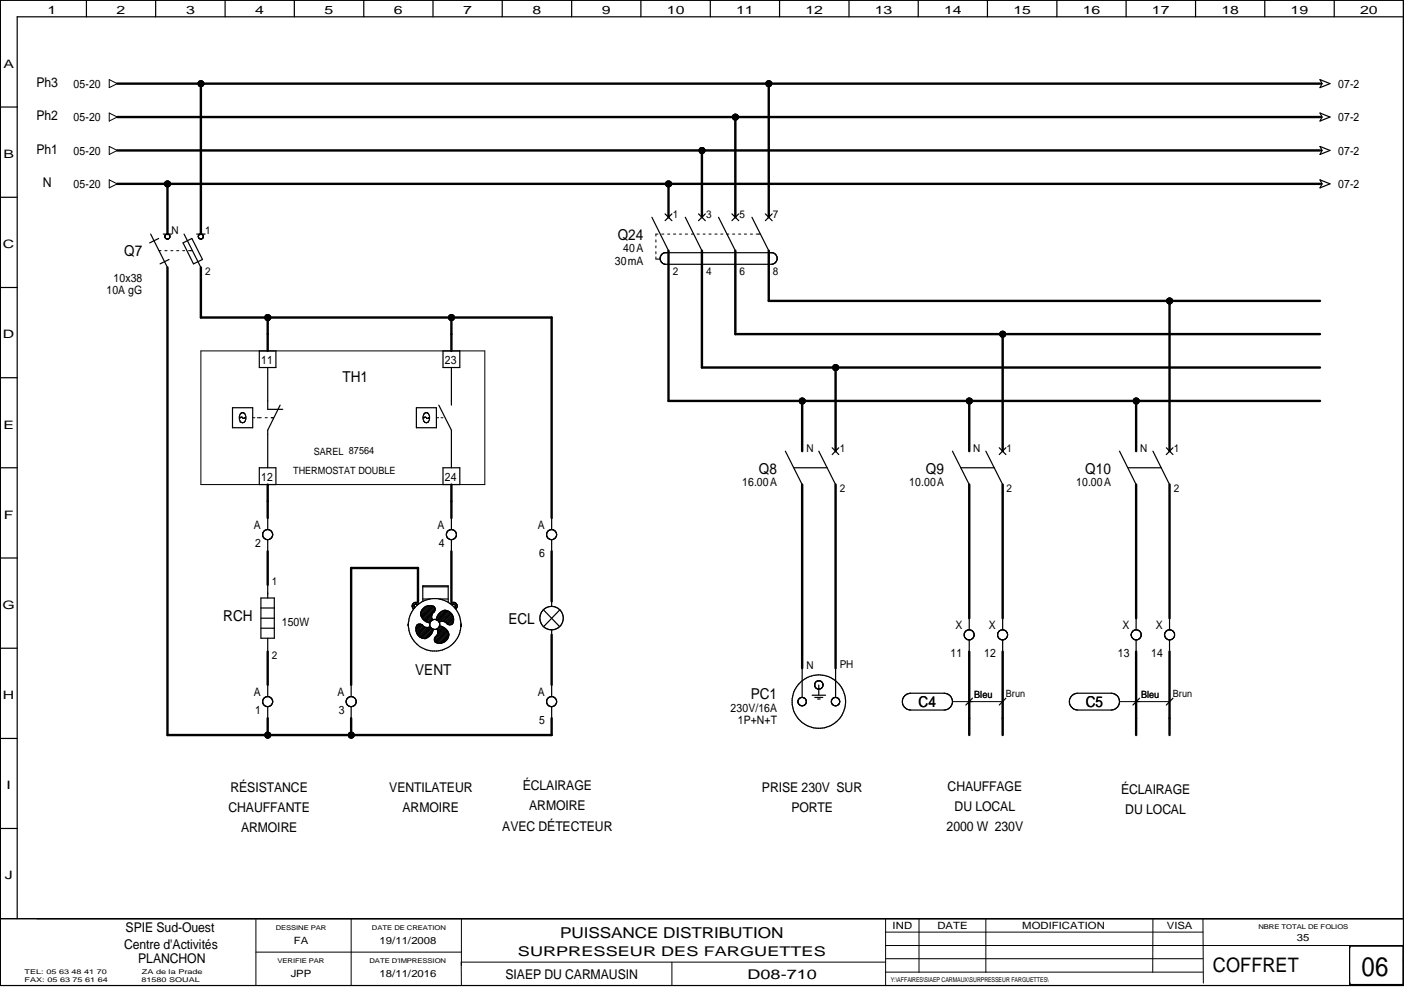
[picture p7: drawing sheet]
<svg xmlns="http://www.w3.org/2000/svg" width="297mm" height="210mm" viewBox="0 0 297 210" stroke-linecap="round" stroke-linejoin="round" font-family="sans-serif">
<g fill="none" stroke="#000" stroke-width=".21">
<path d="M23.1 16.8l1.7 .9-1.7 .8zM23.1 23.9l1.7 .9-1.7 .8zM23.1 31l1.7 .8-1.7 .9zM23.1 38.1l1.7 .8-1.7 .9zM33.7 53h.4M34.9 53h.4M36.1 53h.5M37.4 53h.4M38.6 53h.5M39.9 53h.8M138.8 54.4v.4h.9M138.8 50.8v.4"/>
<path d="M138.8 52v.5M138.8 53.3v.4M139.2 49.5h-.4v.5M140 49.5h.5M141.3 49.5h.4M142.5 49.5h.5M143.8 49.5h.4M145 49.5h.5M146.3 49.5h.4M147.5 49.5h.5M148.8 49.5h.4M150 49.5h.4"/>
<path d="M151.3 49.5h.4M152.5 49.5h.4M153.8 49.5h.4M155 49.5h.4M156.2 49.5h.5M157.5 49.5h.4M158.7 49.5h.5M160 49.5h.9M42.5 74.3h60.1v28.2h-60.1zM50.8 89.1h.1M50.8 88.5l.1-.2h.3l.2 .2M50.8 89.1l.4 .4 .6-.3"/>
<path d="M50.8 89.2h.1M50.9 88.3h.1M50.9 87.5l-.3 .6 .2 1M50.9 87.5h.1M51 89.3h.1M51.4 88.5h.1M51.6 87.4l-.4-.1-.3 .2M51.6 87.4h.1M51.6 87.4l.1 .1M51.7 87.5l.3 .6v.6l-.2 .5M51.7 87.5h.1M51.8 89.2h.1"/>
<path d="M51.9 88.3h.1M51.9 88.3l-.2 .2h-.3M51.9 88.3l-.1 .1M53.5 88.4h.4M54.4 88.4h.9M56.1 88.4h.5M57.4 88.4h.5M89.7 88.3h.1M89.8 87.5h.1M89.8 87.5l-.3 .5v.6a.68 .68 0 0 0 .4 .7 .68 .68 0 0 0 .8-.1M89.8 87.5l.5-.2 .4 .3 .2 1.1-.2 .5M90 87.4h.1"/>
<path d="M90 89.4h.1M90.2 88.4h.1M90.5 89.4h-.1M90.6 88.4h.1M90.7 89.2h-.1M90.7 88.3h.1M90.7 88.3l-.2 .2-.4-.2h-.3l-.1 .2M92.3 88.4h.5M93.3 88.4h.4M201.5 148.5h10.6M236.9 148.5h10.5M54.1 194.4v14.1"/>
<path d="M74.3 194.4v14.1M97.6 194.4v9.9M187.4 194.4v14.1M187.4 197.2h67.1M194.4 194.4v11.3M208.6 194.4v11.3M243.9 194.4v11.3M254.5 194.4l.1 13.6M.1 208.5v-14.1h296.8v14.1M54.1 201.5h43.5M97.6 203.6v4.9M97.6 203.6h89.8"/>
<path d="M142.2 203.6v4.9M187.4 200.1h109.5M187.4 202.9h67.1M187.4 205.7h67.1"/>
</g>
<g fill="none" stroke="#000" stroke-width=".25">
<path d="M.1 0h296.8v208.5h-296.8zM18.3 0v3.6M32.9 0v3.6M47.6 0v3.6M62.3 0v3.6M77 0v3.6M91.6 0v3.6M106.3 0v3.6M120.9 0v3.6M135.6 0v3.6M150.3 0v3.6M164.9 0v3.6"/>
<path d="M179.6 0v3.6M194.3 0v3.6M208.9 0v3.6M223.6 0v3.6M238.2 0v3.6M252.9 0v3.6M267.6 0v3.6M279.3 16.8l2.1 .9-2.1 .8 .4-.8zM279.3 17.7h.4M282.3 0v3.6M296.9 3.6h-293.3v190.8M.1 22.6h3.5"/>
<path d="M279.3 23.9l2.1 .9-2.1 .8 .4-.8zM279.3 24.8h.4M279.3 31l2.1 .8-2.1 .9 .4-.9zM279.3 31.8h.4M279.3 38.1l2.1 .8-2.1 .9 .4-.9zM279.3 38.9h.4M.1 41.7h3.5M31.9 49.5l3.5 7.1M33.6 50.5l-1.9 .9M34.5 49.5h1.8M35 50.3h.1M35 49.7h.1"/>
<path d="M35.1 50.5h.1M35.3 49.5l-.4 .3v.4l.3 .3h.4l.3-.1M35.3 50.5v.1M35.5 50.5v.1M35.6 49.5l.1 .1M35.7 49.6h.1M35.7 49.6l.2 .1M35.8 54.9l-1.9 .9M35.9 49.7h.1M35.9 50.3v.1M35.9 49.7v.6M35.9 49.8v.1"/>
<path d="M35.9 50.2v.1M38.7 51.4l1.9-.9 2.2 4.4-1.9 .9zM38.9 49.5l3.6 7.1M41.6 49.5h1.8M42.1 50.4h.1M42.3 49.5l-.4 .5 .2 .4M42.4 50.5v.1M42.6 50.5v.1M42.7 49.5v.1M42.7 49.6h.1M42.8 49.6l.1 .1M42.9 49.7l.1 .1"/>
<path d="M42.9 49.7v.7M43 50.3l-.3 .2-.6-.1M137.9 46l3.5 7M140.2 53.7l.4-.2h22.8l.5 .2a1.18 1.18 0 0 1 .1 1.8l-.6 .4h-22.7l-.7-.4a1.19 1.19 0 0 1 .2-1.8zM140.7 45.3l1.5 1.4M140.8 53.5h.2M141.4 53h.1M142.2 45.3l-1.5 1.4M145 46l3.5 7M147.8 45.3l1.4 1.4M148.5 53h.1M149.2 45.3l-1.4 1.4"/>
<path d="M152 46l3.6 7M154.9 45.3l1.4 1.4M155.6 53h.1M156.3 45.3l-1.4 1.4M159.1 46l3.5 7M161.9 45.3l1.5 1.4M162.6 53h.1M163.1 53.5h.2M163.4 45.3l-1.5 1.4M.1 60.8h3.5M.1 79.9h3.5M54.9 74.3h3.5v3.5h-3.5z"/>
<path d="M56.6 77.8v8.8h3.2M93.7 74.3h3.6v3.5h-3.6zM95.5 77.8v7.9M.1 99h3.5M49.2 86.3h4.3v4.2h-4.3zM54.9 99h3.5v3.5h-3.5zM59.3 85.7l-2.7 5.3v8M88.1 86.3h4.2v4.2h-4.2zM92.8 85.7l2.7 5.3v8M93.7 99h3.6v3.5h-3.6zM166.2 95.5l3.5 7M167.9 99h7.1"/>
<path d="M173.2 95.5l3.6 7M176.1 94.7l1.4 1.5M177.5 94.7l-1.4 1.5M201.5 95.5l3.6 7M203.3 99h7.1M208.6 95.5l3.5 7M211.4 94.7l1.4 1.5M212.8 94.7l-1.4 1.5M236.9 95.5l3.5 7M238.6 99h7.1M243.9 95.5l3.5 7M246.8 94.7l1.4 1.5"/>
<path d="M248.2 94.7l-1.4 1.5M.1 118.1h3.5M55.6 112.7v.1M55.6 113.5l.1 .1M56.3 112.1h.1M56.6 109.6v2.5M56.6 114.2v2.5M57.6 112.7v.1M57.7 113.3a1.07 1.07 0 0 0-.9-1.2h-.6l-.4 .3-.2 .5v.6M57.7 113.4l-.4 .5-.4 .3-.6-.1-.6-.5M57.7 113.3v.1M94.4 113.3l.1 .1"/>
<path d="M94.5 113.5v.1M95.1 112.1h.1M95.3 112.1h.1M95.5 109.6v2.5M95.5 114.2v2.5M96.4 112.6h.1M115.7 113.5v.1M116.3 112.1h.1M116.5 112.1h.1M116.7 109.6v2.5M116.7 114.2v2.5M.1 137.2h3.5"/>
<path d="M55.2 126.5h2.8v8.5h-2.8zM55.2 128.7h2.8M55.2 130.8h2.8M55.2 132.9h2.8M56.6 125.5h.1M56.6 123.7v2.8M56.6 135v2.9M86.4 132.1v.2M87.2 128.5h.1M87.6 128.4v.1M87.7 127.5h.1M87.7 127.9h.1"/>
<path d="M87.8 127.8h.1M88.2 127.8h.1M88.3 127.5h.1M88.3 127.9h.1M88.3 128a.45 .45 0 0 0-.7 0v.4l.2 .2M88.5 132.1l-.4 .4M88.6 132.1l-.3 .1a1.55 1.55 0 0 0 0 1.9l.5 .7M88.6 132.1h.4M88.6 127.8l-.3-.3h-.5a.84 .84 0 0 0-.3 1.4M88.8 132.1l-.8 .7M88.8 134.8l.4 .2M89 130.1l.6 1 .6 .5 .8 .2"/>
<path d="M89 132.1l-1 1M89 132.1l.2 .1M89.2 132.2l.2 .2M89.2 132.2l-1.2 1.1M89.3 132.2l-1.3 1.4M89.4 132.4l.5 .3M89.4 132.4l-1.3 1.4M89.4 127.3v-3.3h5.4v3.4M89.4 124.2h5.4M89.4 126.7h1.6M89.6 132.5l-1.5 1.4M89.7 132.6l-1.5 1.5"/>
<path d="M89.9 128.5a1.82 1.82 0 0 0-.9 1.6M89.9 132.7l-1.6 1.6M89.9 132.7l.4 .1M90.1 132.8l-1.7 1.6M90.3 132.8l-1.7 1.7M90.4 128.2l-1.3 1.3M90.4 134.9l-.5 .2-.7-.1M90.6 132.8l-1.9 1.9M90.7 128.1l-1.7 1.8M91 132.6l-2.2 2.2M91 132.5h.1M91 128.1l-2 2"/>
<path d="M91 132.6l-.7 .2M91.1 132.8l-2.1 2.1M91.2 128.1l-2.1 2.2M91.2 132.9l-2 2.1M91.3 130.5l-1 1.1M91.4 133l-2.1 2M91.4 134l-1 .9M91.4 130.3l-1.3 1.2M91.4 130.8l-1 .9M91.4 131l.1 .2M91.4 128.2l-2.3 2.3M91.4 130.9l-.8 .8"/>
<path d="M91.5 129.9l-1.5 1.5M91.5 129.9l-.2 .5 .1 .6M91.5 131.1l-.7 .7M91.5 131.2l-.3 .2-.3 .5 .2 .8 .4 .4M91.5 131.2a.96 .96 0 0 1 1.2 .2M91.5 133.1h1M91.5 133.1l-2 2M91.6 133.6l-1.6 1.5M91.6 128.3l-2.4 2.3M91.6 133.1l-.4 1.1-.8 .7M91.6 133.2l-1.9 1.9M91.8 128.3l-2.5 2.5"/>
<path d="M91.9 129.5l-.4 .4M91.9 129.5h.1M91.9 128.4l.1 .2M91.9 135.2v.4M91.9 128.4a2.03 2.03 0 0 0-1.9 0l-.7 .7M91.9 128.4l-2.5 2.5M91.9 135.6l.2 .3 .7 .2M92 128.6v.5l-.1 .4M92 128.6l-2.5 2.5M92 129.1l-2.2 2.2M92 128.8l-2.3 2.4M92.3 134.6l-.4 .6"/>
<path d="M92.3 131v.2M92.4 134.5l-.1 .1M92.5 131.2h.1M92.5 133.1l.1 .9M92.6 134l-.2 .5M92.7 132.9l-.2 .2M92.7 131.4l.1 .1M92.8 131.5l.1 .2M92.9 132.5l1.2 .4M92.9 131.7l.1 .8-.5 .6M93 126.7h1.8M93.3 132.5l-.8 .8"/>
<path d="M93.5 129.3l-.9 1M93.5 132.6l-.9 .9M93.6 136l-.8 .1M93.7 132.7l-1.1 1M93.8 131.5l.5 .2 .4 .4M93.8 131.5l-.9 .2M93.8 132.8l-1.2 1.2M93.9 129.2l-1.5 1.5M94 132.8l-1.5 1.6M94.1 132.9a1.83 1.83 0 0 1 .9 1.4M94.1 133l-2.2 2.2M94.2 129.2l-1.9 1.8"/>
<path d="M94.3 133.1l-2.4 2.3M94.4 133.2l-2.5 2.4M94.4 129.2l-2 2M94.5 133.3l-2.5 2.5M94.6 129.2l-2 2.1M94.6 129.2a1.9 1.9 0 0 0-2.2 1.6l-.1 .2M94.6 133.5l-2.4 2.4M94.6 135.3l-.4 .4-.6 .3M94.6 129.2l.6 .4M94.7 133.6l-2.4 2.4M94.7 132.1l.8 .1M94.8 129.3l-2.1 2.1"/>
<path d="M94.8 133.8l-2.3 2.3M94.9 133.9l-2.2 2.2M94.9 134.7l-1.3 1.3M95 134.3v.2a1.85 1.85 0 0 1-1 1.3M95 134.2l-2 1.9M95 134.4l-1.7 1.7M95 129.4l-2.2 2.1M95.1 129.5l-2.1 2.1M95.2 129.6l-1.9 1.9M95.2 129.6l.5 .5M95.3 127.8l.4-.3h.6l.3 .3M95.4 129.7l-1.8 1.8"/>
<path d="M95.5 129.8l-1.7 1.7M95.6 128v-.1a.45 .45 0 0 1 .7 .1v.4l-.1 .2M95.6 130l-1.5 1.6M95.7 130.1l-1.5 1.5M95.7 130.1l.2 .6M95.7 127.8h.1M95.8 130.3l-1.4 1.4M95.8 130.5l-1.3 1.4M95.8 131.7l-.3 .5M95.9 130.7l-1.3 1.3M95.9 130.7a1.37 1.37 0 0 1-.4 1.5M95.9 131.4l-.7 .8"/>
<path d="M96 130.9l-1.3 1.2M96 131.1l-1 1.1M96.3 128.2h.1M96.6 127.8l.1 .4-.1 .4M96.6 127.8h.1M96.6 128.7l-.2 .2M96.6 128.6v.1M97.5 132.3h.1M97.5 132.1v.2M115 129l3.4 3.6M115 129a2.47 2.47 0 0 0-.1 3.5 2.47 2.47 0 0 0 3.5 .1M115 129a2.39 2.39 0 0 1 3.4 0"/>
<path d="M116.7 127.3v1M116.7 133.3v1M118.4 129a2.42 2.42 0 0 1 0 3.6M118.4 129l-3.4 3.6M204 133.9v.1M204 134.7h.1M205.1 130.8v2.5M205.1 135.4v2.5M205.3 133.3h.1M206 133.9v.1M206 134.7h.1M211.1 134.7h.1"/>
<path d="M211.5 135.2h.1M212.1 130.8v2.5M212.1 135.4v2.5M212.3 133.3h.1M213.1 134.7h.1M239.4 134.7h.1M240 135.3h.1M240.4 130.8v2.5M240.4 135.4v2.5M240.6 133.3h.1M241.2 133.7h.1M241.4 133.9v.1"/>
<path d="M241.4 134.7h.1M247.4 130.8v2.5M247.4 135.4v2.5M247.6 133.3h.1M.1 156.3h3.5M55.6 148.1h.1M55.6 148.8h.1M55.8 147.7v.1a.96 .96 0 0 0-.1 1.3l.1 .1M55.8 149.2h.1M55.9 147.7l.5-.3h.5a1.05 1.05 0 0 1 .8 1 1.05 1.05 0 0 1-.7 1l-.5 .1-.6-.3M55.9 147.7h-.1M56.6 144.9v2.5"/>
<path d="M56.6 149.5v2.5M56.9 147.4h.1M57.6 148.8h.1M73.4 148.9v.1M73.9 149.4h.1M74.3 144.9v2.5M74.3 149.5v2.5M116.3 149.4h.1M116.3 149.4h.8M116.7 144.9v2.5M116.7 149.5v2.5M117 147.4h.1"/>
<path d="M117.1 147.5l-.8-.1-.6 .6v.7l.2 .5 .4 .2M117.1 147.5h.1M117.2 147.5a1.02 1.02 0 0 1 .1 1.9h-.1M117.2 149.4h-.1M168.9 148.2h.1M168.9 148.8h.1M169.2 147.7h.1M169.7 141.4v6.2M169.9 147.6h.1M170.5 148.8h.1M170.6 148.3h.1M170.6 148.6h.1"/>
<path d="M171.8 147.1h2.9M172.4 147.6h1.7M173 147.9h.5M173 144.1h.1M173.2 144.9v2.2M173.5 144.1l-.8 .1a.95 .95 0 0 0 .1 1.5l.7 .1M173.5 144.1h.1M173.5 145.8h.1M173.6 144.1l.5 .6-.1 .7-.4 .4M175.9 148.2h.1M176.8 141.4v6.2M177 147.6h.1"/>
<path d="M177.6 148.2h.1M177.6 148.7v.1M191.4 147.2l.4-.3 .7-.2h7.4l1.1 .5a1.95 1.95 0 0 1 .3 2.1l-.1 .1a1.7 1.7 0 0 1-1.3 .8h-7.4a1.87 1.87 0 0 1-1.4-.9l-.2-1.1zM205.7 147.7l-1.4 1.5M212.8 147.7l-1.4 1.5M226.8 147.2l.4-.3 .7-.2h7.3a1.79 1.79 0 0 1 1.6 1.8 1.79 1.79 0 0 1-1.6 1.7h-7.3l-.8-.3a1.92 1.92 0 0 1-.9-1.4l.2-.7zM241.1 147.7l-1.4 1.5M248.2 147.7l-1.4 1.5M.1 175.3h3.5M.1 194.4h296.8M285.5 200.2h11.3v8.1h-11.3zM285.6 200.1v.4"/>
<path d="M285.6 208v.4"/>
<circle cx="42.5" cy="17.7" r=".62"/>
<circle cx="162.7" cy="17.7" r=".62"/>
<circle cx="35.4" cy="38.9" r=".62"/>
<circle cx="141.5" cy="38.9" r=".62"/>
<circle cx="148.5" cy="31.8" r=".62"/>
<circle cx="155.6" cy="24.8" r=".62"/>
<circle cx="56.7" cy="67.2" r=".62"/>
<circle cx="95.5" cy="67.2" r=".62"/>
<circle cx="176.8" cy="77.8" r=".62"/>
<circle cx="212.1" cy="70.7" r=".62"/>
<circle cx="247.5" cy="63.7" r=".62"/>
<circle cx="169.7" cy="84.9" r=".62"/>
<circle cx="205.1" cy="84.9" r=".62"/>
<circle cx="240.4" cy="84.9" r=".62"/>
<circle cx="95.5" cy="113.1" r="1.06"/>
<circle cx="116.7" cy="113.1" r="1.05"/>
<circle cx="92" cy="132.2" r="5.6"/>
<circle cx="205.1" cy="134.3" r="1.06"/>
<circle cx="212.1" cy="134.3" r="1.05"/>
<circle cx="240.4" cy="134.3" r="1.05"/>
<circle cx="247.5" cy="134.3" r="1.06"/>
<circle cx="56.7" cy="155.5" r=".62"/>
<circle cx="74.3" cy="148.5" r="1.06"/>
<circle cx="74.3" cy="155.5" r=".62"/>
<circle cx="169.7" cy="148.5" r=".89"/>
<circle cx="173.2" cy="148.4" r="5.7"/>
<circle cx="176.8" cy="148.5" r=".89"/>
</g>
<g fill="none" stroke="#000" stroke-width=".51">
<path d="M24.8 17.7h254.5M42.5 17.7v31.8M162.6 17.7v28.3M24.8 38.9h254.5M24.8 31.8h254.5M24.8 24.8h254.5M35.4 38.9v10.6M141.4 38.9v7.1M148.5 31.8v14.2M155.6 24.8v21.2M35.4 56.6v98.9h81.3v-3.5M42.5 56.6v10.6h74.2v42.4"/>
<path d="M141.4 53v31.8h137.9M148.5 53v24.8h130.8M155.6 53v17.7h123.7M162.6 53v10.7h116.7M56.6 67.2v7.1M95.5 67.2v7.1M176.8 77.8v17.7M212.1 70.7v24.8M247.4 63.7v31.8M169.7 84.8v10.7M205.1 84.8v10.7M240.4 84.8v10.7"/>
<path d="M56.6 102.5v7.1M56.6 116.7v7M95.5 102.5v7.1M95.5 116.7v10.6M116.7 116.7v10.6M169.7 102.5v38.9M176.8 102.5v38.9M205.1 102.5v28.3M212.1 102.5v28.3M240.4 102.5v28.3M247.4 102.5v28.3M56.6 137.9v7"/>
<path d="M88.4 127.3v-7.1h-14.1v24.7M116.7 134.3v10.6M205.1 137.9v17.6M212.1 137.9v17.6M240.4 137.9v17.6M247.4 137.9v17.6M56.6 152v3.5M74.3 152v3.5"/>
</g>
<g fill="#000">
<circle cx="42.5" cy="17.7" r=".62"/>
<circle cx="162.7" cy="17.7" r=".62"/>
<circle cx="35.4" cy="38.9" r=".62"/>
<circle cx="141.5" cy="38.9" r=".62"/>
<circle cx="148.5" cy="31.8" r=".62"/>
<circle cx="155.6" cy="24.8" r=".62"/>
<circle cx="56.7" cy="67.2" r=".62"/>
<circle cx="95.5" cy="67.2" r=".62"/>
<circle cx="176.8" cy="77.8" r=".62"/>
<circle cx="212.1" cy="70.7" r=".62"/>
<circle cx="247.5" cy="63.7" r=".62"/>
<circle cx="169.7" cy="84.9" r=".62"/>
<circle cx="205.1" cy="84.9" r=".62"/>
<circle cx="240.4" cy="84.9" r=".62"/>
<circle cx="56.7" cy="155.5" r=".62"/>
<circle cx="74.3" cy="155.5" r=".62"/>
</g>
<text font-size="5.7" x="288.1" y="206.4">06</text>
<text font-size="4.2" x="256.6" y="205.7">COFFRET</text>
<g font-size="3.2">
<text x="130.7" y="50.8">Q24</text>
<text x="26.3" y="54.3">Q7</text>
<text x="72.4" y="80.9">TH1</text>
<text x="160.6" y="100.2">Q8</text>
<text x="195.9" y="100.2">Q9</text>
<text x="229.6" y="100.2">Q10</text>
<text x="47.2" y="131.3">RCH</text>
<text x="107.6" y="132">ECL</text>
<text x="87.8" y="142.9">VENT</text>
<text x="158.8" y="147.9">PC1</text>
<text x="194.3" y="149.7">C4</text>
<text x="229.7" y="149.7">C5</text>
<text x="118.5" y="198.5">PUISSANCE DISTRIBUTION</text>
</g>
<g font-size="2.8">
<text x="7.7" y="18.4">Ph3</text>
<text x="7.7" y="25.5">Ph2</text>
<text x="7.7" y="32.6">Ph1</text>
<text x="9.1" y="39.6">N</text>
<text x="48.8" y="167.5">RÉSISTANCE</text>
<text x="82.3" y="167.6">VENTILATEUR</text>
<text x="110.6" y="167.3">ÉCLAIRAGE</text>
<text x="161.2" y="167.6">PRISE 230V SUR</text>
<text x="200.5" y="167.3">CHAUFFAGE</text>
<text x="237.2" y="167.9">ÉCLAIRAGE</text>
<text x="48.3" y="171.7">CHAUFFANTE</text>
<text x="85.2" y="171.8">ARMOIRE</text>
<text x="112" y="171.5">ARMOIRE</text>
<text x="167.4" y="171.8">PORTE</text>
<text x="202" y="171.6">DU LOCAL</text>
<text x="238.1" y="172.2">DU LOCAL</text>
<text x="51" y="176">ARMOIRE</text>
<text x="106.3" y="175.8">AVEC DÉTECTEUR</text>
<text x="200.3" y="175.8">2000 W 230V</text>
<text x="26.6" y="197.1">SPIE Sud-Ouest</text>
<text x="26.2" y="200.7">Centre d'Activités</text>
<text x="29.2" y="203.8">PLANCHON</text>
<text x="109.6" y="202.2">SURPRESSEUR DES FARGUETTES</text>
<text x="106.9" y="207.1">SIAEP DU CARMAUSIN</text>
<text x="158.1" y="207.1">D08-710</text>
</g>
<g font-size="2.5">
<text x="10" y="3">1</text>
<text x="24.7" y="3">2</text>
<text x="39.4" y="3">3</text>
<text x="54" y="3">4</text>
<text x="68.7" y="3">5</text>
<text x="83.4" y="3">6</text>
<text x="98" y="3">7</text>
<text x="112.7" y="3">8</text>
<text x="127.3" y="3">9</text>
<text x="141.1" y="3">10</text>
<text x="155.7" y="3">11</text>
<text x="170.4" y="3">12</text>
<text x="185.1" y="3">13</text>
<text x="199.7" y="3">14</text>
<text x="214.4" y="3">15</text>
<text x="229.1" y="3">16</text>
<text x="243.7" y="3">17</text>
<text x="258.4" y="3">18</text>
<text x="273" y="3">19</text>
<text x="287.7" y="3">20</text>
<text x=".7" y="14.4">A</text>
<text x="15.6" y="18.6">05-20</text>
<text x="283.1" y="18.6">07-2</text>
<text x="15.6" y="25.7">05-20</text>
<text x="283.1" y="25.7">07-2</text>
<text x=".7" y="33.4">B</text>
<text x="15.6" y="32.7">05-20</text>
<text x="283.1" y="32.7">07-2</text>
<text x="15.6" y="39.8">05-20</text>
<text x="283.1" y="39.8">07-2</text>
<text x=".6" y="52.5">C</text>
<text x="131.9" y="53.4">40A</text>
<text x="24" y="59.6">10x38</text>
<text x="130.1" y="56">30mA</text>
<text x="22.5" y="62.2">10A gG</text>
<text x=".6" y="71.6">D</text>
<text x="55.3" y="77">11</text>
<text x="94.1" y="77">23</text>
<text x=".7" y="90.7">E</text>
<text x="55.3" y="101.8">12</text>
<text x="94.1" y="101.8">24</text>
<text x="157" y="102.9">16.00A</text>
<text x="192.4" y="102.9">10.00A</text>
<text x="227.7" y="102.9">10.00A</text>
<text x=".8" y="109.8">F</text>
<text x="53.7" y="111.9">A</text>
<text x="92.6" y="111.9">A</text>
<text x="113.8" y="111.9">A</text>
<text x="54" y="115.8">2</text>
<text x="92.8" y="115.8">4</text>
<text x="114" y="117.9">6</text>
<text x=".5" y="128.9">G</text>
<text x="59.6" y="132.5">150W</text>
<text x="202.1" y="133.1">X</text>
<text x="209.2" y="133.1">X</text>
<text x="237.5" y="133.1">X</text>
<text x="244.6" y="133.1">X</text>
<text x="201.1" y="139.1">11</text>
<text x="208.2" y="139.1">12</text>
<text x="236.5" y="139.1">13</text>
<text x="243.5" y="139.1">14</text>
<text x=".6" y="147.9">H</text>
<text x="53.7" y="147.2">A</text>
<text x="71.4" y="147.2">A</text>
<text x="113.8" y="147.2">A</text>
<text x="54" y="151.1">1</text>
<text x="71.7" y="151.1">3</text>
<text x="114" y="153.2">5</text>
<text x="154.6" y="150.6">230V/16A</text>
<text x="156.1" y="153.2">1P+N+T</text>
<text x="1.4" y="167">I</text>
<text x="1" y="186.1">J</text>
</g>
<g font-size="2.3">
<text x="142.3" y="46.1">1</text>
<text x="149.4" y="46.1">3</text>
<text x="156.5" y="46.1">5</text>
<text x="163.5" y="46.1">7</text>
<text x="36.3" y="49.6">N</text>
<text x="43.4" y="49.6">1</text>
<text x="43.4" y="58.3">2</text>
<text x="142.3" y="58.3">2</text>
<text x="149.4" y="58.3">4</text>
<text x="156.5" y="58.3">6</text>
<text x="163.5" y="58.3">8</text>
<text x="170.6" y="95.5">N</text>
<text x="177.7" y="95.5">1</text>
<text x="205.9" y="95.5">N</text>
<text x="213" y="95.5">1</text>
<text x="241.3" y="95.5">N</text>
<text x="248.3" y="95.5">1</text>
<text x="177.7" y="104.2">2</text>
<text x="213" y="104.2">2</text>
<text x="248.3" y="104.2">2</text>
<text x="57.5" y="123.8">1</text>
<text x="57.5" y="139.5">2</text>
<text x="170.6" y="141.5">N</text>
<text x="177.7" y="141.3">PH</text>
</g>
<g font-size="2.1">
<text x="62" y="100.3">THERMOSTAT DOUBLE</text>
<text x="66.4" y="96.2">SAREL 87564</text>
<text x="206.1" y="147.7">Bleu</text>
<text x="212.8" y="147.6">Brun</text>
<text x="241.4" y="147.7">Bleu</text>
<text x="248.2" y="147.6">Brun</text>
<text x="188.8" y="196.5">IND</text>
<text x="198.3" y="196.5">DATE</text>
<text x="216.3" y="196.5">MODIFICATION</text>
<text x="246.8" y="196.5">VISA</text>
<text x="62.1" y="199.7">FA</text>
<text x="80.3" y="199.7">19/11/2008</text>
<text x="274.4" y="199.1">35</text>
<text x="61.5" y="206.8">JPP</text>
<text x="80.3" y="206.8">18/11/2016</text>
</g>
<g font-size="1.4">
<text x="58.3" y="196.7">DESSINE PAR</text>
<text x="78.7" y="196.7">DATE DE CREATION</text>
<text x="266.2" y="196.5">NBRE TOTAL DE FOLIOS</text>
<text x="58.7" y="203.8">VERIFIE PAR</text>
<text x="78.2" y="203.8">DATE D'IMPRESSION</text>
<text x="5.2" y="207.8">FAX: 05 63 75 61 64</text>
<text x="5.2" y="206">TEL: 05 63 48 41 70</text>
<text x="29.9" y="207.8">81580 SOUAL</text>
<text x="30" y="206.1">ZA de la Prade</text>
<text x="188.5" y="207.8">Y:\AFFAIRES\SIAEP CARMAUX\SURPRESSEUR FARGUETTES\</text>
</g>
</svg>
